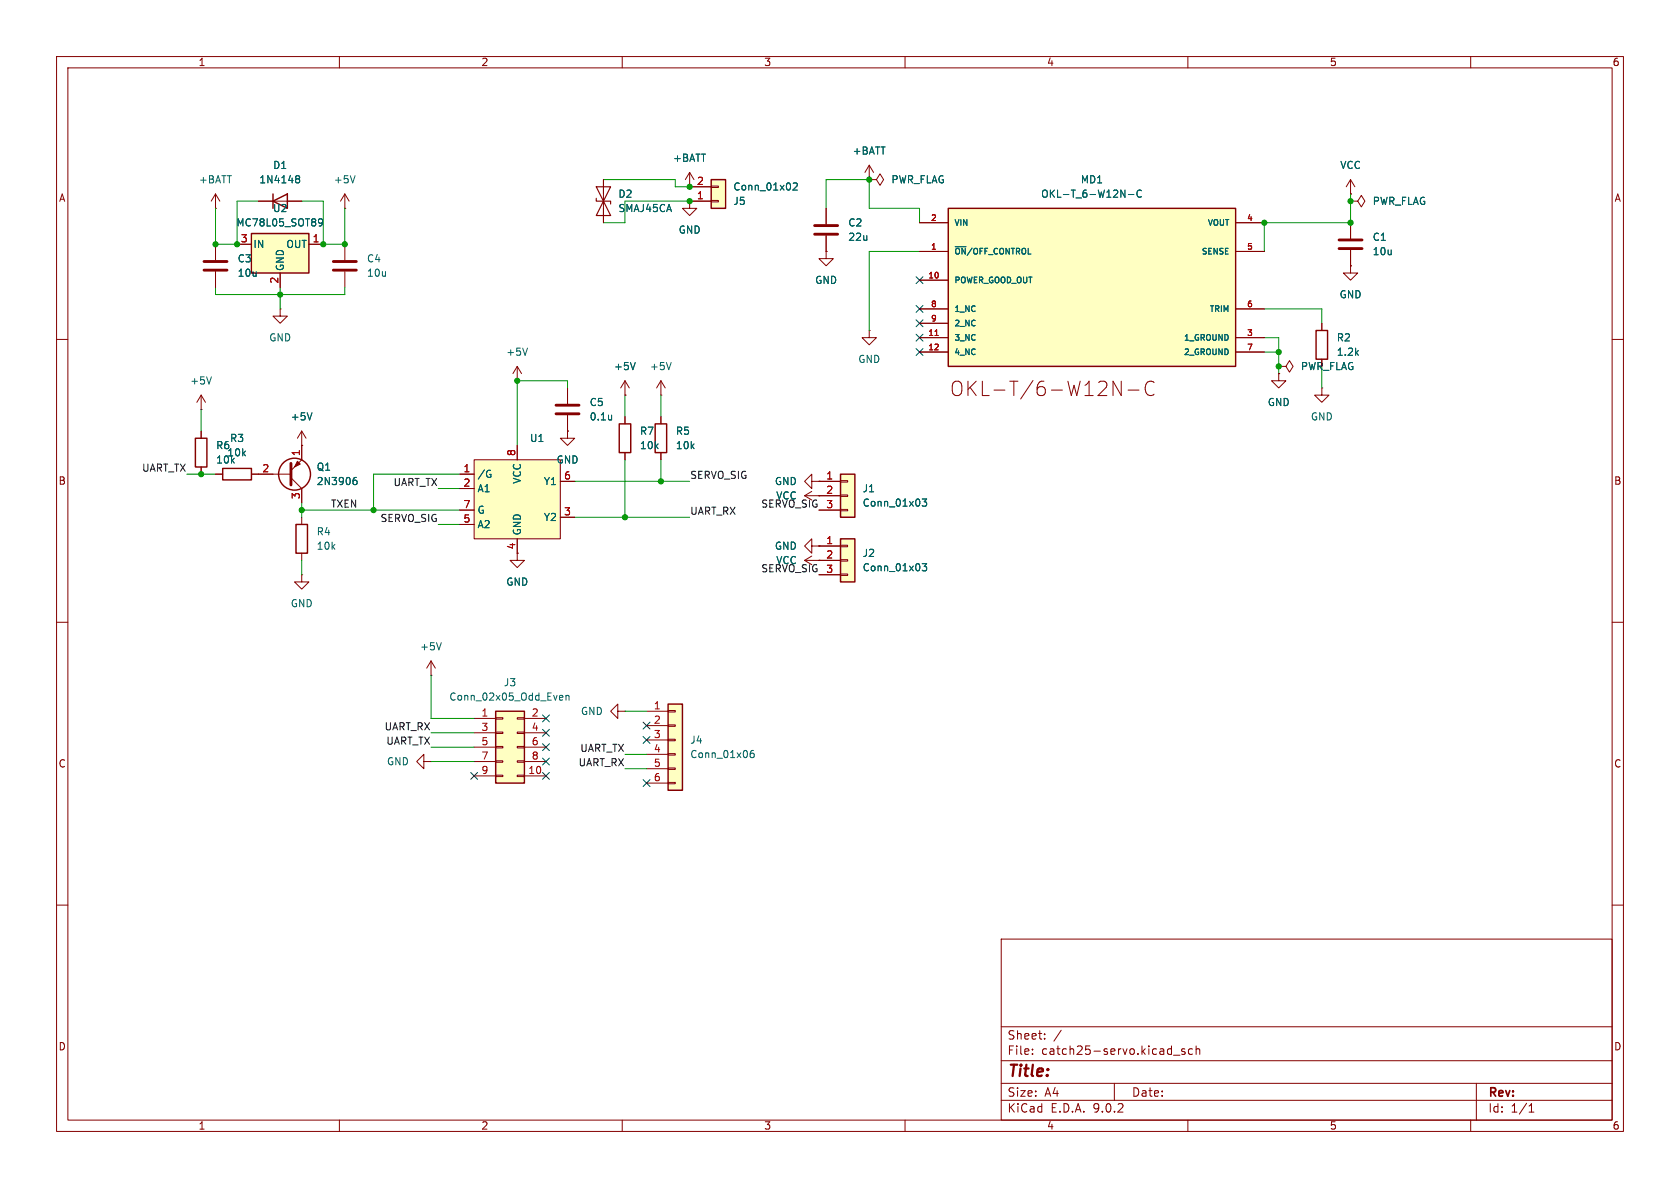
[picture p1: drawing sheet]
<svg xmlns="http://www.w3.org/2000/svg" width="297mm" height="210mm" viewBox="0 0 297 210" stroke-linecap="round" stroke-linejoin="round" font-family="sans-serif">
<g fill="none" stroke="#840000" stroke-width=".18">
<path d="M10 10h277v190h-277zM12 12h273v186h-273zM60 10v2M110 10v2M160 10v2M210 10v2M260 10v2M238.8 47v1.3h1.2l-1.2 1.2-1.3-1.2h1.3M238.8 47h.1M10 60h2M91.4 67.3h.1M91.4 64.8l-.7 1.2"/>
<path d="M91.4 64.8l.8 1.2M91.4 64.8v2.5M116.8 73.7v1.2M285 60h2M116.8 80v1.3M10 110h2M285 110h2M10 160h2M177 166h108v32h-108zM285 160h2M60 198v2M110 198v2"/>
<path d="M160 198v2M177 194.5h108M177 191.5h108M177 187.5h108M177 181.5h108M182.5 186.3v.1M182.5 185.5v.1M184.7 183.6v.1M184.7 182.8v.1M187.6 182.1l-1.3 2M197 191.5v3M207.5 186.5h1.1"/>
<path d="M209.5 185.5l-.4-.1-.2 .2 .1 .2 .5 .2v.3h-.6M210 198v2M210.8 185.5l-.4-.1-.3 .3v.4l.1 .2h.6M211.5 185.5l.2-.1 .3 .1 .1 .9M211.5 184.9v1.5M260 198v2M261 191.5v6.5M270.3 196.6h.9M270.3 195.5l.4-.4v1.5"/>
</g>
<path d="M93.3 61.5l-.5 1.3" fill="none" stroke="#006464" stroke-width=".18"/>
<path d="M115.8 74.9h2.1v5.1h-2.1z" fill="none" stroke="#840000" stroke-width=".25"/>
<path d="M118.1 124.5h2.5v15.2h-2.5z" fill="#ffffc2"/>
<path d="M39.4 82.8h5v2h-5zM118.1 124.5h2.5v15.2h-2.5z" fill="none" stroke="#840000" stroke-width=".25"/>
<g fill="none" stroke="#840000" stroke-width=".18">
<path d="M38.1 83.8h1.3M44.4 83.8h1.3M143.5 96.5v-1.2l-1.3 1.2 1.3 1.3v-1.3h1.3M144.8 96.5h.1M114.3 125.7h3.8M114.3 128.3h3.8M114.3 130.8h3.8M114.3 133.4h3.8M114.3 135.9h3.8M114.3 138.4h3.8M118.1 125.6h1.3v.3h-1.3zM118.1 128.1h1.3v.3h-1.3z"/>
<path d="M118.1 130.7h1.3v.2h-1.3zM118.1 133.2h1.3v.3h-1.3zM118.1 135.8h1.3v.2h-1.3zM118.1 138.3h1.3v.3h-1.3z"/>
</g>
<path d="M133.2 132.7h-.3a.86 .86 0 0 0 0 1.2l.4-.1v-.4l-.2-.3h-.2l-.3 .3" fill="none" stroke="#006464" stroke-width=".18"/>
<path d="M167.6 36.8h50.8v28h-50.8z" fill="#ffffc2"/>
<path d="M167.6 36.8h50.8v28h-50.8z" fill="none" stroke="#840000" stroke-width=".25"/>
<g fill="none" stroke="#840000" stroke-width=".18">
<path d="M153.7 31.8h1.2l.7-1.1 .6 1.1-.6 1-.7-1M153.7 31.8h.1M162.6 39.4h5M218.4 39.4h5.1M162.6 44.5h5M162.6 49.5h5M162.6 54.6h5M162.6 57.2h5M162.6 59.7h5M218.4 44.5h5.1M218.4 54.6h5.1M218.4 59.7h5.1"/>
<path d="M162.6 62.2h5M196.8 67.4l1.4 2.5v-2.5M199.4 69h2M204 67.6a.95 .95 0 0 0-1.1-.1 .95 .95 0 0 0-.4 1 1.08 1.08 0 0 0 .2 1.1 1.08 1.08 0 0 0 1.2 .2l.1-.1M218.4 62.2h5.1M142.2 99.1l1.3 .7M142.2 99.1h2.6M142.2 87.6l1.3 .8M142.2 87.6h2.6M143.5 98.3l-1.3 .8M143.5 86.9l-1.3 .7M144.8 99.1h.1"/>
<path d="M144.8 87.6h.1"/>
</g>
<path d="M199.5 34.4h.9M201.8 33.7a.6 .6 0 0 0-.9 .4 .6 .6 0 0 0 .6 .8l.3-.2M168.9 43.6h1.9" fill="none" stroke="#006464" stroke-width=".18"/>
<path d="M165.3 59.3h.6" fill="none" stroke="#a90000" stroke-width=".18"/>
<path d="M148.6 95.3h2.5v7.6h-2.5z" fill="#ffffc2"/>
<path d="M34.5 77.5h2.1v5.1h-2.1zM148.6 95.3h2.5v7.6h-2.5z" fill="none" stroke="#840000" stroke-width=".25"/>
<path d="M35.6 72.4h.1M35.6 69.9v2.5M35.6 76.2v1.3M35.6 69.9l-.8 1.2M35.6 69.9l.7 1.2M35.6 82.6v1.2M144.8 96.5h3.8M144.8 99.1h3.8M148.6 96.4h1.3v.2h-1.3zM148.6 98.9h1.3v.3h-1.3zM144.8 101.6h3.8M148.6 101.5h1.3v.2h-1.3z" fill="none" stroke="#840000" stroke-width=".18"/>
<path d="M37.4 66.6l-.4 1.3M163 99.6h.8l-.4 .5 .4 .1v.6l-.2 .1-.6-.1" fill="none" stroke="#006464" stroke-width=".18"/>
<path d="M148.6 83.8h2.5v7.6h-2.5z" fill="#ffffc2"/>
<path d="M48.3 35.6l2.5-1.3v2.5zM48.3 34.3v2.5M232.7 58.4h2v5.1h-2zM148.6 83.8h2.5v7.6h-2.5z" fill="none" stroke="#840000" stroke-width=".25"/>
<g fill="none" stroke="#840000" stroke-width=".18">
<path d="M38.1 36.8h.1M38.1 34.3l-.8 1.3M38.1 34.3l.8 1.3M38.1 34.3v2.5M45.7 35.6h7.6M153.7 31.8h.1M153.7 29.2l-.8 1.3M153.7 29.2l.7 1.3M153.7 29.2v2.6M146 44.5v1.2h1.3l-1.3 1.3-1.2-1.3h1.2M146 44.5h.1M233.7 57.2v1.2"/>
<path d="M226.1 64.8h1.2l.7-1 .6 1-.6 1-.7-1M226.1 64.8h.1M233.7 63.5v1.3M143.5 85.1v-1.3l-1.3 1.3 1.3 1.3v-1.3h1.3M144.8 85.1h.1M144.8 85.1h3.8M144.8 87.6h3.8M144.8 90.2h3.8M148.6 85h1.3v.2h-1.3zM148.6 87.5h1.3v.3h-1.3zM148.6 90h1.3v.3h-1.3zM76.2 119.4h.1"/>
<path d="M76.2 116.8l-.8 1.3M76.2 116.8l.8 1.3M76.2 116.8v2.6"/>
</g>
<path d="M52.4 31.5l.1 .1M52.4 31.1h.3l.2 .1 .1 .2-.3 .2M52.5 31.6h.2M52.5 31.6l-.1 .1M52.7 31.6l.3 .2-.1 .4-.2 .1h-.3M163 88.2h.8l-.4 .5 .4 .1v.6l-.2 .1-.6-.1M78 113.6l-.4 1.3" fill="none" stroke="#006464" stroke-width=".18"/>
<path d="M125.7 31.8h2.6v5h-2.6z" fill="#ffffc2"/>
<path d="M125.7 31.8h2.6v5h-2.6z" fill="none" stroke="#840000" stroke-width=".25"/>
<g fill="none" stroke="#840000" stroke-width=".18">
<path d="M61 36.8h.1M61 34.3l-.8 1.3M61 34.3l.7 1.3M61 34.3v2.5M106.7 31.8v7.6M121.9 33h.1M121.9 35.6v1.2h1.3l-1.3 1.3-1.3-1.3h1.3M121.9 35.6h.1M121.9 35.6h3.8M121.9 33h3.8M121.9 30.5l-.7 1.3M121.9 30.5l.8 1.3"/>
<path d="M121.9 30.5v2.5M125.7 35.4h1.3v.3h-1.3zM125.7 32.9h1.3v.2h-1.3zM238.8 34.3h.1M238.8 35.6h1.2l.7-1.1 .6 1.1-.6 1-.7-1M238.8 35.6h.1M238.8 31.8v2.5M238.8 39.4v2.8M238.8 31.8l-.8 1.2M238.8 31.8l.7 1.2M61 43.2v2.8M61 48v2.8"/>
<path d="M238.8 44.2v2.8M226.1 66v1.3h1.2l-1.2 1.3-1.3-1.3h1.3M226.1 66h.1M233.7 68.6v1.3h1.2l-1.2 1.2-1.3-1.2h1.3M233.7 68.6h.1"/>
</g>
<path d="M62.8 31.1l-.4 1.2M140.2 32.5l.5-.2 .3 .4-.8 .9h.8" fill="none" stroke="#006464" stroke-width=".18"/>
<path d="M58.9 46.2h4.1M58.9 47.8h4.1M236.7 42.4h4.1M236.7 43.9h4.1" fill="none" stroke="#840000" stroke-width=".51"/>
<path d="M105.4 35.1v.5h2.5v.5M105.4 33h2.5l-1.2 2.6zM106.7 35.6l1.2 2.5h-2.5z" fill="none" stroke="#840000" stroke-width=".2"/>
<path d="M87.6 125.7h5.1v12.7h-5.1z" fill="#ffffc2"/>
<path d="M87.6 125.7h5.1v12.7h-5.1z" fill="none" stroke="#840000" stroke-width=".25"/>
<g fill="none" stroke="#840000" stroke-width=".18">
<path d="M38.1 43.2v2.8M38.1 48v2.8M49.5 54.6v1.3h1.3l-1.3 1.3-1.2-1.3h1.2M49.5 54.6h.1M153.7 58.4v1.3h1.2l-1.2 1.3-1.3-1.3h1.3M153.7 58.4h.1M83.8 127h3.8M83.8 129.5h3.8M83.8 132.1h3.8M83.8 134.6h3.8M83.8 137.2h3.8M87.6 126.9h1.3v.2h-1.3z"/>
<path d="M87.6 129.4h1.3v.3h-1.3zM87.6 132h1.3v.2h-1.3zM87.6 134.5h1.3v.2h-1.3zM87.6 137h1.3v.3h-1.3zM91.4 126.9h1.3v.2h-1.3zM91.4 129.4h1.3v.3h-1.3zM91.4 132h1.3v.2h-1.3zM91.4 134.5h1.3v.2h-1.3zM91.4 137h1.3v.3h-1.3zM92.7 127h3.8M92.7 129.5h3.8M92.7 132.1h3.8"/>
<path d="M92.7 134.6h3.8M92.7 137.2h3.8"/>
</g>
<path d="M99.1 122.9l.4 .1v.2l-.6 .1M99.5 123.7l-.4 .1M100.1 123l.1-.1 .3 .1 .1 .8M100.1 122.9v.9" fill="none" stroke="#006464" stroke-width=".18"/>
<path d="M36.1 46.2h4M36.1 47.8h4" fill="none" stroke="#840000" stroke-width=".51"/>
<path d="M44.4 41.3h10.2v7h-10.2z" fill="#ffffc2"/>
<g fill="none" stroke="#840000" stroke-width=".25">
<path d="M44.4 41.3h10.2v7h-10.2zM109.5 74.9h2v5.1h-2z"/>
<circle cx="52.1" cy="83.8" r="2.82"/>
</g>
<g fill="none" stroke="#840000" stroke-width=".18">
<path d="M41.9 43.2h2.5M49.5 48.3v2.5M54.6 43.2h2.5M53.3 78.7h.1M53.3 76.2l-.7 1.3M53.3 76.2l.8 1.3M53.3 76.2v5.1l-1.9 1.9M100.3 76.2v1.3h1.3l-1.3 1.2-1.2-1.2h1.2M100.3 76.2h.1M100.3 68.6v2.8M100.3 73.4v2.8M110.5 73.7v1.2"/>
<path d="M45.7 83.8h5.7M51.4 84.5l1.9 1.9v2.5M91.4 97.8v1.3h1.3l-1.3 1.2-1.2-1.2h1.2M110.5 80v1.3M109.2 125.7v-1.2l-1.3 1.2 1.3 1.3v-1.3h1.3M110.5 125.7h.1"/>
</g>
<path d="M56.4 38.7h.4l.2 .1a.84 .84 0 0 1-.3 1.1h-.3M57 39.2l-.2 .3-.4-.1M55.2 73l-.5 1.2M108.1 73.4v.8M108.1 74.1v.1M62.5 84.9h.4l.2 .2-.1 .5h-.5M63 84.4l-.4 .1" fill="none" stroke="#006464" stroke-width=".18"/>
<path d="M98.3 71.6h4.1M98.3 73.2h4.1M51.4 81.9v3.8" fill="none" stroke="#840000" stroke-width=".51"/>
<path d="M52.6 81.5l.5 .5-1 .6z" fill="#840000" stroke="#840000" stroke-width=".18"/>
<path d="M83.8 81.3h15.3v14h-15.3z" fill="#ffffc2"/>
<g fill="none" stroke="#840000" stroke-width=".18">
<path d="M45.7 35.6h2.6M50.8 35.6h2.5M106.7 31.8v2.5M106.7 36.8v2.6M121.9 33h.1M121.9 35.6h.1M121.9 35.6h3.8M121.9 33h3.8M146 36.8v2.8M153.7 31.8h.1M162.6 39.4h5M218.4 39.4h5.1"/>
<path d="M238.8 34.3h.1M238.8 35.6h.1M238.8 39.4v2.8M38.1 43.2v2.8M38.1 48v2.8M41.9 43.2h2.5M49.5 48.3v2.5M54.6 43.2h2.5M146 44.5h.1M146 41.7v2.8M162.6 44.5h5M162.6 49.5h5"/>
<path d="M162.6 54.6h5M162.6 57.2h5M162.6 59.7h5M218.4 44.5h5.1M218.4 54.6h5.1M218.4 59.7h5.1M233.7 57.2v1.2M238.8 47h.1M238.8 44.2v2.8M35.6 76.2v1.3M53.3 78.7h.1M53.3 78.7v2.6"/>
<path d="M91.4 78.7v2.6M100.3 76.2h.1M100.3 68.6v2.8M100.3 73.4v2.8M110.5 69.9h.1M110.5 67.3l-.8 1.3M110.5 67.3l.8 1.3M110.5 67.3v2.6M110.5 73.7v1.2M116.8 69.9h.1M116.8 67.3l-.7 1.3M116.8 67.3l.8 1.3"/>
<path d="M116.8 67.3v2.6M116.8 73.7v1.2M162.6 62.2h5M218.4 62.2h5.1M226.1 64.8h.1M226.1 66h.1M233.7 63.5v1.3M35.6 82.6v1.2M38.1 83.8h1.3M44.4 83.8h3.9M53.3 86.4v2.5M53.3 91.4v1.3"/>
<path d="M53.3 97.8v1.3M81.3 83.8h2.5M81.3 86.4h2.5M81.3 90.2h2.5M81.3 92.7h2.5M83.8 81.3h15.3v14h-15.3zM91.4 95.3v2.5M99.1 85.1h2.5M99.1 91.4h2.5M110.5 80v1.3M116.8 80v1.3M144.8 96.5h.1"/>
<path d="M144.8 99.1h.1M144.8 87.6h.1M144.8 85.1h.1M144.8 90.2h3.8M144.8 85.1h3.8M144.8 96.5h3.8M144.8 99.1h3.8M144.8 87.6h3.8M53.3 101.6v1.3h1.3l-1.3 1.2-1.2-1.2h1.2M53.3 101.6h.1M144.8 101.6h3.8M74.9 134.6v-1.2l-1.2 1.2 1.2 1.3v-1.3h1.3"/>
<path d="M76.2 134.6h.1"/>
</g>
<g fill="none" stroke="#006464" stroke-width=".18">
<path d="M52.4 31.5l.1 .1M52.4 31.1h.3l.2 .1 .1 .2-.3 .2M52.5 31.6h.2M52.5 31.6l-.1 .1M52.7 31.6l.3 .2-.1 .4-.2 .1h-.3M56.4 38.7h.4l.2 .1a.84 .84 0 0 1-.3 1.1h-.3M57 39.2l-.2 .3-.4-.1M140.2 32.5l.5-.2 .3 .4-.8 .9h.8M199.5 34.4h.9M201.8 33.7a.6 .6 0 0 0-.9 .4 .6 .6 0 0 0 .6 .8l.3-.2M168.9 43.6h1.9M55.2 73l-.5 1.2"/>
<path d="M108.1 73.4v.8M108.1 74.1v.1M112.3 64.1l-.4 1.2M118.7 64.1l-.5 1.2M62.5 84.9h.4l.2 .2-.1 .5h-.5M63 84.4l-.4 .1M86.5 83.9h.3v.4l-.3 .1M86.6 83.1l.1 .1M163 99.6h.8l-.4 .5 .4 .1v.6l-.2 .1-.6-.1M163 88.2h.8l-.4 .5 .4 .1v.6l-.2 .1-.6-.1"/>
</g>
<path d="M52.3 92.7h2.1v5.1h-2.1z" fill="none" stroke="#840000" stroke-width=".25"/>
<path d="M144 39.9h4.1M144 41.4h4.1" fill="none" stroke="#840000" stroke-width=".51"/>
<g fill="none" stroke="#009600" stroke-width=".18">
<path d="M45.7 35.6h-3.8v7.6h-3.8v-6.4M53.3 35.6h3.8v7.6h3.9v-6.4M106.7 31.8h12.7v1.2h2.5M121.9 35.6h-11.4v3.8h-3.8M146 36.8v-5h7.7v5h8.9v2.6M238.8 34.3v5.1h-15.3v5.1M38.1 50.8v1.3h22.9v-1.3M49.5 50.8v3.8M162.6 44.5h-8.9v13.9M223.5 54.6h10.2v2.6M223.5 59.7h2.6v6.3M35.6 72.4v3.8"/>
<path d="M100.3 68.6v-1.3h-8.9v11.4M110.5 69.9v3.8M116.8 69.9v3.8M223.5 62.2h2.6M233.7 64.8v3.8M33 83.8h5.1M53.3 88.9v2.5M53.3 99.1v2.5M53.3 90.2h28M77.5 86.4h3.8M77.5 92.7h3.8M81.3 83.8h-15.3v6.4"/>
<path d="M101.6 91.4h20.3M101.6 85.1h20.3M110.5 81.3v10.1M116.8 81.3v3.8M76.2 119.4v7.6h7.6M76.2 132.1h7.6M76.2 134.6h7.6M76.2 129.5h7.6M110.5 125.7h3.8M110.5 135.9h3.8M110.5 133.4h3.8"/>
</g>
<g fill="none" stroke="#000084" stroke-width=".18">
<path d="M162 54l1.2 1.2M162 48.9l1.2 1.2M162 59.1l1.2 1.2M162 56.5l1.2 1.3M163.2 54l-1.2 1.2M163.2 48.9l-1.2 1.2M163.2 59.1l-1.2 1.2M163.2 56.5l-1.2 1.3M162 61.6l1.2 1.2M163.2 61.6l-1.2 1.2M83.2 136.6l1.2 1.2M84.4 136.6l-1.2 1.2"/>
<path d="M95.9 134l1.2 1.2M95.9 126.4l1.2 1.2M95.9 136.6l1.2 1.2M95.9 128.9l1.2 1.2M95.9 131.5l1.2 1.2M97.1 134l-1.2 1.2M97.1 126.4l-1.2 1.2M97.1 136.6l-1.2 1.2M97.1 128.9l-1.2 1.2M97.1 131.5l-1.2 1.2M113.7 130.2l1.2 1.2M113.7 137.8l1.2 1.2"/>
<path d="M113.7 127.7l1.2 1.2M114.9 130.2l-1.2 1.2M114.9 137.8l-1.2 1.2M114.9 127.7l-1.2 1.2"/>
</g>
<path d="M165.3 59.3h.6" fill="none" stroke="#a90000" stroke-width=".18"/>
<g fill="#009600" stroke="#009600" stroke-width=".18">
<circle cx="223.5" cy="39.4" r=".46"/>
<circle cx="238.8" cy="39.4" r=".46"/>
<circle cx="153.7" cy="31.8" r=".46"/>
<circle cx="226.1" cy="62.2" r=".46"/>
<circle cx="226.1" cy="64.8" r=".46"/>
<circle cx="238.8" cy="35.6" r=".46"/>
<circle cx="35.6" cy="83.8" r=".46"/>
<circle cx="38.1" cy="43.2" r=".46"/>
<circle cx="41.9" cy="43.2" r=".46"/>
<circle cx="57.1" cy="43.2" r=".46"/>
<circle cx="61" cy="43.2" r=".46"/>
<circle cx="49.5" cy="52.1" r=".46"/>
<circle cx="53.3" cy="90.2" r=".46"/>
<circle cx="91.4" cy="67.3" r=".46"/>
<circle cx="66" cy="90.2" r=".46"/>
<circle cx="110.5" cy="91.4" r=".46"/>
<circle cx="116.8" cy="85.1" r=".46"/>
<circle cx="121.9" cy="35.6" r=".46"/>
<circle cx="121.9" cy="33" r=".46"/>
</g>
<text font-size="3.5" fill="#840000" x="167.9" y="70.3">OKL-T/6-W12N-C</text>
<text font-size="2.8" fill="#840000" x="178" y="190.9">Title:</text>
<g font-size="2.1" fill="#840000">
<text x="178" y="184">Sheet:</text>
<text x="178" y="186.7">File:</text>
<text x="184.1" y="186.7">catch25-servo.kicad_sch</text>
<text x="178" y="196.9">KiCad</text>
<text x="178" y="194.1">Size:</text>
<text x="184.7" y="194.1">A4</text>
<text x="185.7" y="196.9">E.D.A.</text>
<text x="193.3" y="196.9">9.0.2</text>
<text x="200" y="194.1">Date:</text>
<text x="263" y="194.3">Rev:</text>
<text x="263" y="196.9">Id:</text>
<text x="267.1" y="196.9">1/1</text>
</g>
<g font-size="1.8" fill="#840000">
<text x="35" y="11.9">1</text>
<text x="85" y="11.9">2</text>
<text x="135" y="11.9">3</text>
<text x="185" y="11.9">4</text>
<text x="235" y="11.9">5</text>
<text x="285" y="11.9">6</text>
<text x="10.3" y="35.9">A</text>
<text x="285.3" y="35.9">A</text>
<text x="10.3" y="85.9">B</text>
<text x="285.3" y="85.9">B</text>
<text x="10.3" y="135.9">C</text>
<text x="285.3" y="135.9">C</text>
<text x="10.3" y="185.9">D</text>
<text x="285.3" y="185.9">D</text>
<text x="35" y="199.9">1</text>
<text x="85" y="199.9">2</text>
<text x="135" y="199.9">3</text>
<text x="185" y="199.9">4</text>
<text x="235" y="199.9">5</text>
<text x="285" y="199.9">6</text>
</g>
<g font-size="1.8" fill="#006464">
<text x="118.9" y="28.8">+BATT</text>
<text x="150.6" y="27.5">+BATT</text>
<text x="35.1" y="32.6">+BATT</text>
<text x="45.7" y="32.6">1N4148</text>
<text x="48.2" y="30.1">D1</text>
<text x="58.9" y="32.6">+5V</text>
<text x="109.2" y="35.2">D2</text>
<text x="129.5" y="33.9">Conn_01x02</text>
<text x="157.5" y="32.6">PWR_FLAG</text>
<text x="184" y="35.2">OKL-T_6-W12N-C</text>
<text x="191" y="32.6">MD1</text>
<text x="236.8" y="30.1">VCC</text>
<text x="41.7" y="40.2">MC78L05_SOT89</text>
<text x="48.2" y="37.7">U2</text>
<text x="109.2" y="37.7">SMAJ45CA</text>
<text x="119.9" y="41.5">GND</text>
<text x="129.5" y="36.4">J5</text>
<text x="149.9" y="40.2">C2</text>
<text x="242.6" y="36.4">PWR_FLAG</text>
<text x="41.9" y="46.6">C3</text>
<text x="44.7" y="44">IN</text>
<text x="50.5" y="44">OUT</text>
<text x="64.8" y="46.6">C4</text>
<text x="149.9" y="42.8">22u</text>
<text x="242.6" y="42.8">C1</text>
<text x="242.6" y="45.3">10u</text>
<text x="41.9" y="49.1">10u</text>
<text x="50.4" y="48" transform="rotate(-90 50.4 48)">GND</text>
<text x="64.8" y="49.1">10u</text>
<text x="144" y="50.4">GND</text>
<text x="236.7" y="52.9">GND</text>
<text x="47.5" y="60.6">GND</text>
<text x="89.4" y="63.1">+5V</text>
<text x="108.5" y="65.6">+5V</text>
<text x="114.8" y="65.6">+5V</text>
<text x="151.6" y="64.4">GND</text>
<text x="229.9" y="65.6">PWR_FLAG</text>
<text x="236.2" y="60.6">R2</text>
<text x="236.2" y="63.1">1.2k</text>
<text x="33.5" y="68.2">+5V</text>
<text x="104.1" y="72">C5</text>
<text x="224" y="72">GND</text>
<text x="51.3" y="74.5">+5V</text>
<text x="104.1" y="74.5">0.1u</text>
<text x="113" y="77.1">R7</text>
<text x="119.4" y="77.1">R5</text>
<text x="231.6" y="74.5">GND</text>
<text x="38.1" y="79.6">R6</text>
<text x="38.1" y="82.1">10k</text>
<text x="40.1" y="80.9">10k</text>
<text x="40.6" y="78.3">R3</text>
<text x="55.9" y="83.4">Q1</text>
<text x="93.6" y="78.3">U1</text>
<text x="98.3" y="82.1">GND</text>
<text x="113" y="79.6">10k</text>
<text x="119.4" y="79.6">10k</text>
<text x="55.9" y="86">2N3906</text>
<text x="84.3" y="84.7">/G</text>
<text x="84.3" y="87.2">A1</text>
<text x="92.3" y="85.6" transform="rotate(-90 92.3 85.6)">VCC</text>
<text x="96.1" y="86">Y1</text>
<text x="136.9" y="86">GND</text>
<text x="137.1" y="88.5">VCC</text>
<text x="152.4" y="87.2">J1</text>
<text x="152.4" y="89.8">Conn_01x03</text>
<text x="55.9" y="94.8">R4</text>
<text x="84.3" y="91">G</text>
<text x="84.3" y="93.6">A2</text>
<text x="92.3" y="94.7" transform="rotate(-90 92.3 94.7)">GND</text>
<text x="96.1" y="92.3">Y2</text>
<text x="55.9" y="97.4">10k</text>
<text x="136.9" y="97.4">GND</text>
<text x="137.1" y="99.9">VCC</text>
<text x="152.4" y="98.7">J2</text>
<text x="152.4" y="101.2">Conn_01x03</text>
<text x="51.3" y="107.5">GND</text>
<text x="89.4" y="103.7">GND</text>
<text x="74.2" y="115.2">+5V</text>
<text x="79.3" y="124.1">Conn_02x05_Odd_Even</text>
<text x="89" y="121.5">J3</text>
<text x="102.6" y="126.6">GND</text>
<text x="121.9" y="131.7">J4</text>
<text x="68.3" y="135.5">GND</text>
<text x="121.9" y="134.2">Conn_01x06</text>
</g>
<g font-size="1.8" fill="#a90000">
<text x="123.1" y="35.3">1</text>
<text x="123.1" y="32.8">2</text>
<text x="42.5" y="42.9">3</text>
<text x="55.2" y="42.9">1</text>
<text x="49.3" y="50.2" transform="rotate(-90 49.3 50.2)">2</text>
<text x="46.3" y="83.6">2</text>
<text x="53.1" y="80.7" transform="rotate(-90 53.1 80.7)">1</text>
<text x="81.8" y="83.6">1</text>
<text x="91.2" y="80.7" transform="rotate(-90 91.2 80.7)">8</text>
<text x="53.1" y="88.3" transform="rotate(-90 53.1 88.3)">3</text>
<text x="81.8" y="86.1">2</text>
<text x="81.8" y="89.9">7</text>
<text x="99.6" y="84.8">6</text>
<text x="146" y="84.8">1</text>
<text x="146" y="87.4">2</text>
<text x="146" y="89.9">3</text>
<text x="81.8" y="92.5">5</text>
<text x="99.6" y="91.2">3</text>
<text x="91.2" y="97.2" transform="rotate(-90 91.2 97.2)">4</text>
<text x="146" y="96.3">1</text>
<text x="146" y="98.8">2</text>
<text x="146" y="101.3">3</text>
<text x="115.5" y="125.5">1</text>
<text x="85" y="126.7">1</text>
<text x="85" y="129.3">3</text>
<text x="85" y="131.8">5</text>
<text x="93.9" y="126.7">2</text>
<text x="93.9" y="129.3">4</text>
<text x="93.9" y="131.8">6</text>
<text x="115.5" y="128">2</text>
<text x="115.5" y="130.6">3</text>
<text x="85" y="134.4">7</text>
<text x="85" y="136.9">9</text>
<text x="93.3" y="136.9">10</text>
<text x="93.9" y="134.4">8</text>
<text x="115.5" y="133.1">4</text>
<text x="115.5" y="135.6">5</text>
<text x="115.5" y="138.2">6</text>
</g>
<g font-size="1.8" fill="#0f0f0f">
<text x="25" y="83.5">UART_TX</text>
<text x="58.4" y="89.8">TXEN</text>
<text x="69.5" y="86">UART_TX</text>
<text x="121.9" y="84.7">SERVO_SIG</text>
<text x="134.5" y="89.8">SERVO_SIG</text>
<text x="67.2" y="92.4">SERVO_SIG</text>
<text x="121.9" y="91.1">UART_RX</text>
<text x="134.5" y="101.3">SERVO_SIG</text>
<text x="67.9" y="129.2">UART_RX</text>
<text x="68.2" y="131.7">UART_TX</text>
<text x="102.2" y="135.5">UART_RX</text>
<text x="102.5" y="133">UART_TX</text>
</g>
<g font-size="1.4" fill="#a90000">
<text x="164.5" y="39.1">2</text>
<text x="220.4" y="39.1">4</text>
<text x="164.5" y="44.2">1</text>
<text x="220.4" y="44.2">5</text>
<text x="164" y="49.3">10</text>
<text x="164" y="59.4">11</text>
<text x="164.5" y="54.4">8</text>
<text x="164.5" y="56.9">9</text>
<text x="220.4" y="54.4">6</text>
<text x="220.4" y="59.4">3</text>
<text x="164" y="62">12</text>
<text x="220.4" y="62">7</text>
</g>
<g font-size="1.4" fill="#006464">
<text x="168.7" y="40.1">VIN</text>
<text x="213.4" y="40.1">VOUT</text>
<text x="168.7" y="45.2">~{ON}/OFF_CONTROL</text>
<text x="212.3" y="45.2">SENSE</text>
<text x="168.7" y="50.3">POWER_GOOD_OUT</text>
<text x="168.7" y="55.3">1_NC</text>
<text x="168.7" y="57.9">2_NC</text>
<text x="213.7" y="55.3">TRIM</text>
<text x="168.7" y="60.4">3_NC</text>
<text x="168.7" y="63">4_NC</text>
<text x="209.2" y="60.4">1_GROUND</text>
<text x="209.2" y="63">2_GROUND</text>
</g>
</svg>
